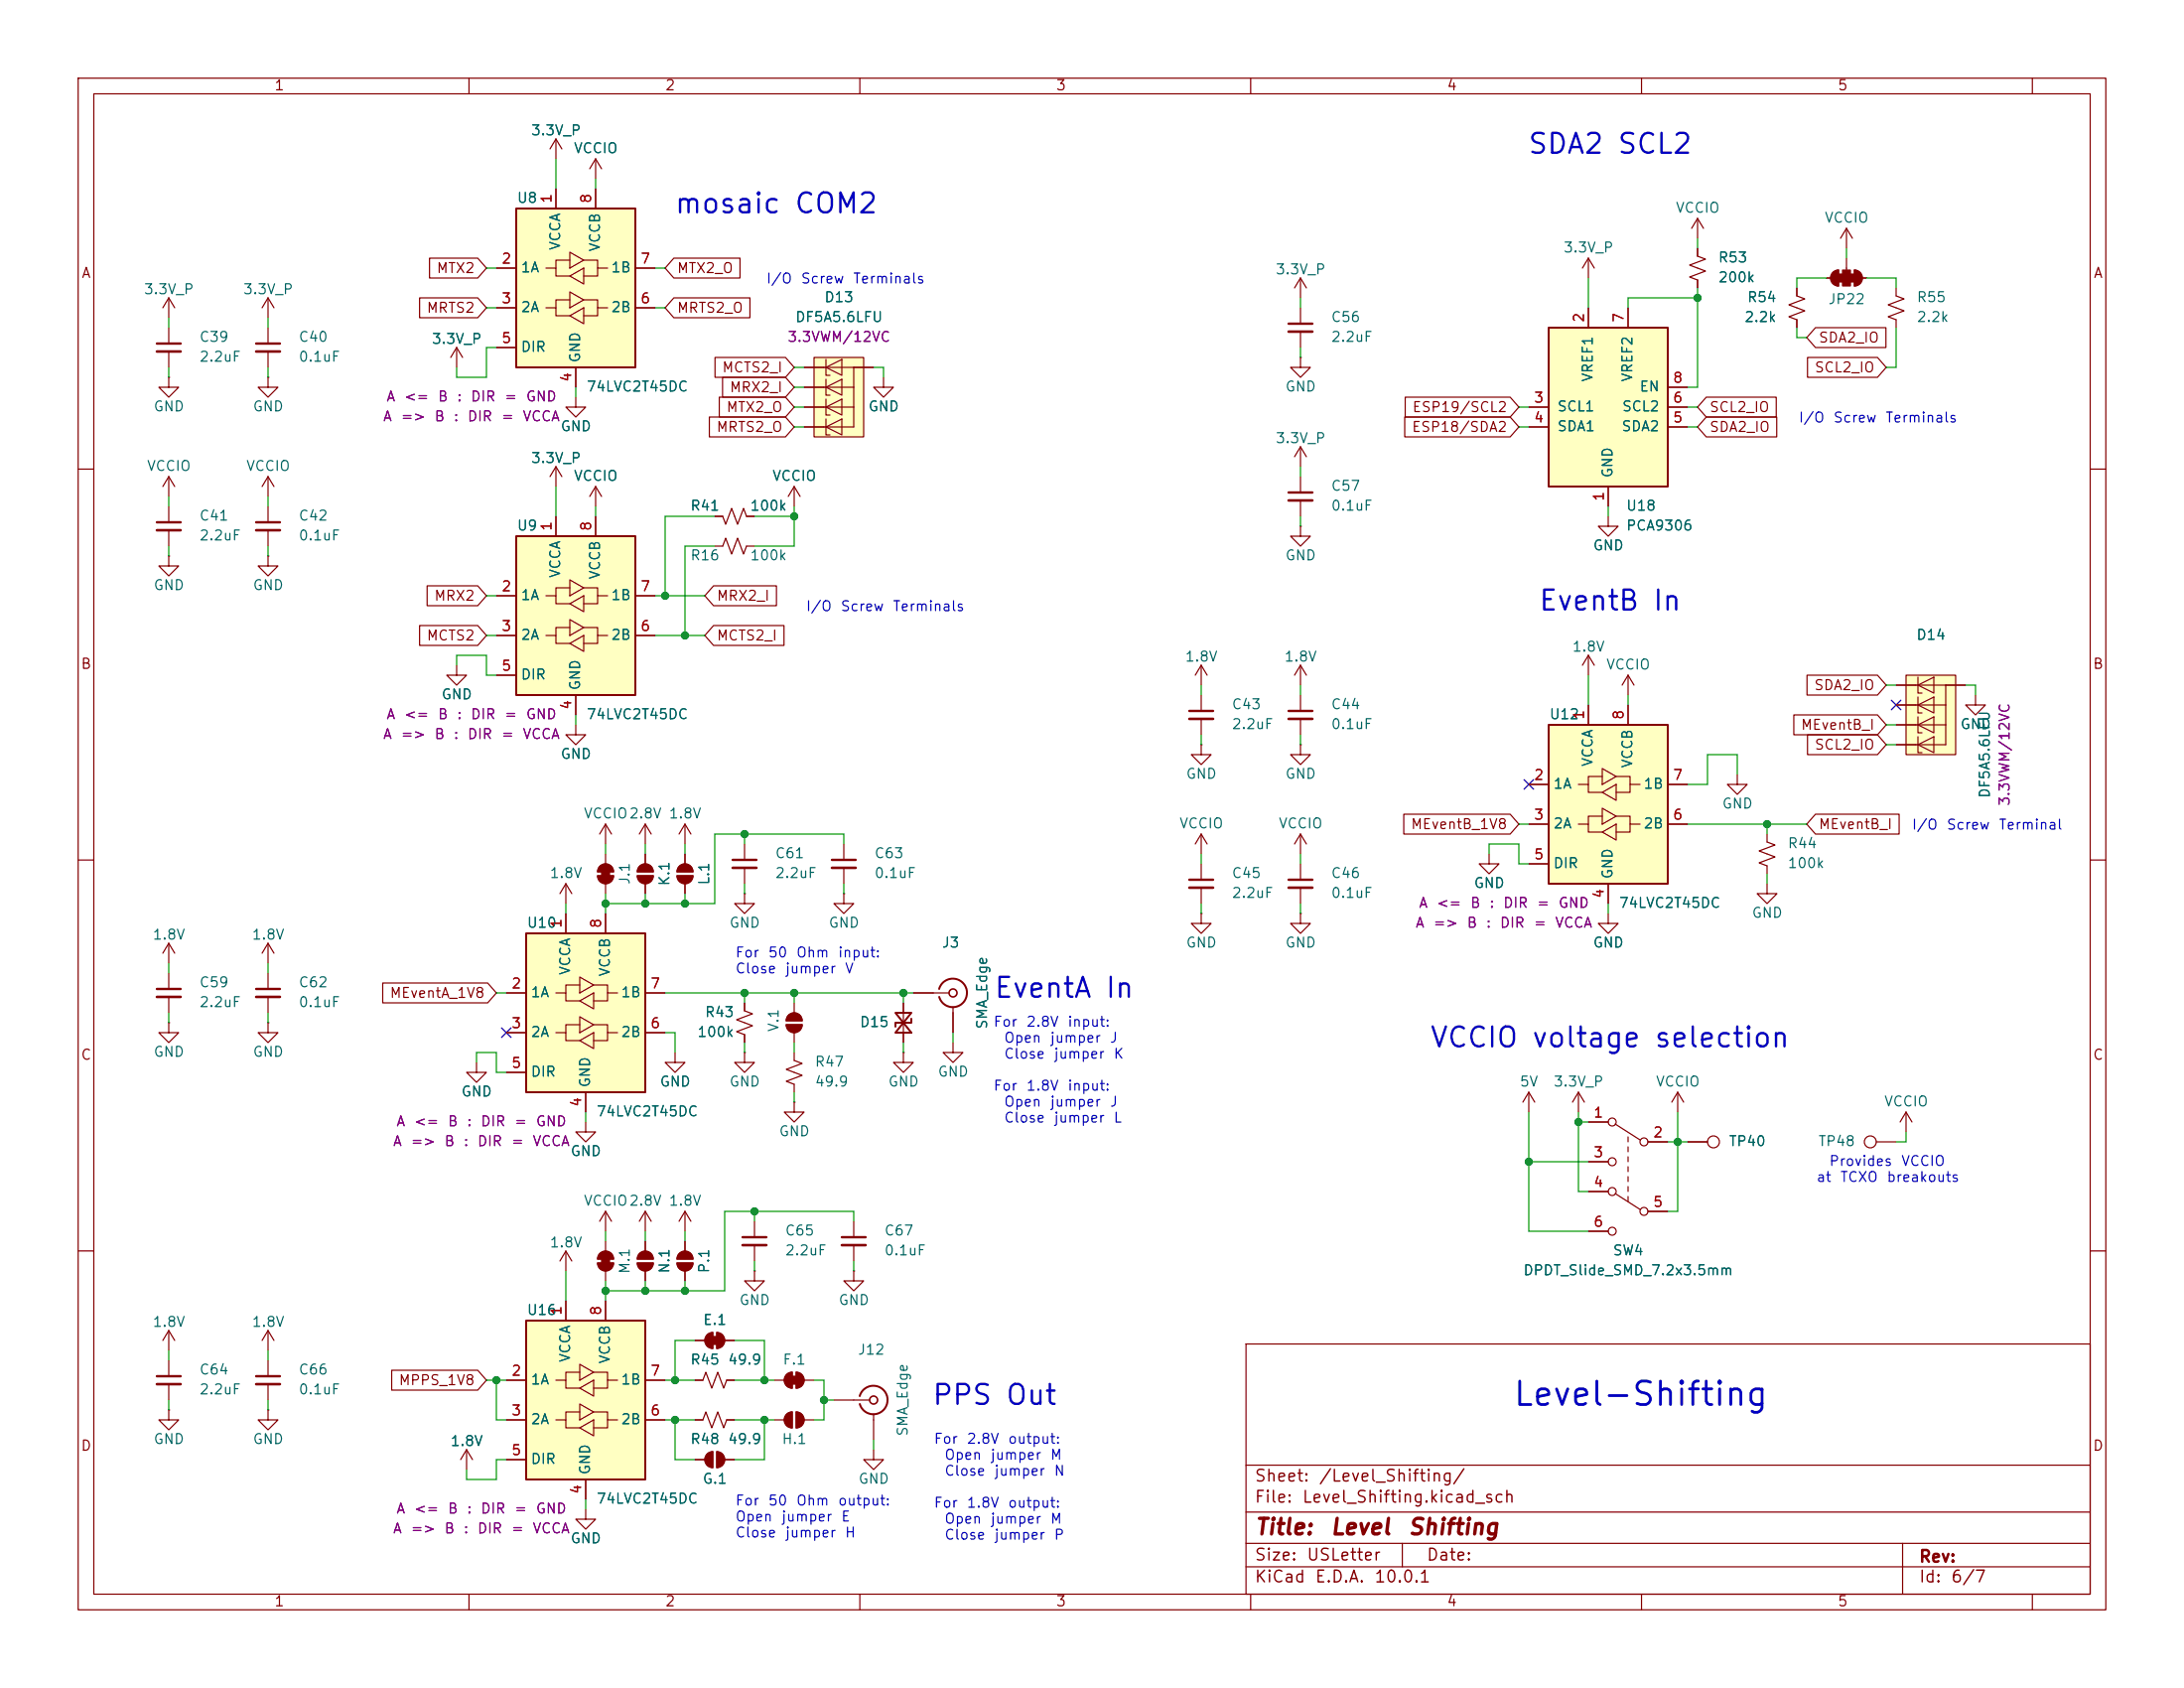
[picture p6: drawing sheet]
<svg xmlns="http://www.w3.org/2000/svg" width="279mm" height="216mm" viewBox="0 0 279 216" stroke-linecap="round" stroke-linejoin="round" font-family="sans-serif">
<g fill="none" stroke="#840000" stroke-width=".15">
<path d="M10 10h259.4v195.9h-259.4zM12 12h255.4v191.9h-255.4zM60 10v2M110 10v2M160 10v2M210 10v2M260 10v2M113 48.3v1.2h1.3l-1.3 1.3-1.2-1.3h1.2M10 60h2M21.6 71.1v1.3h1.3l-1.3 1.3-1.3-1.3h1.3M21.6 71.1h.1M91.4 66h1.1l.3 1.1 .8-2.1 .8 2.1 .7-2.1 .4 1h1"/>
<path d="M267.4 60h2M58.4 85.1v1.3h1.3l-1.3 1.2-1.3-1.2h1.3M10 110h2M267.4 110h2M101.6 141v1.2h-1.3l1.3 1.3 1.3-1.3h-1.3M101.6 141h.1M10 160h2M159.4 171.9h108v32h-108zM267.4 160h2M74.9 193v1.3h1.3l-1.3 1.3-1.2-1.3h1.2M99.1 181.6h1.2M100.6 180.9l.4-.2 .3-.1v2a1.02 1.02 0 0 1-.9-.6 1.02 1.02 0 0 1 .2-1.1z"/>
<path d="M101.9 180.6a1.02 1.02 0 0 1 1 1 1.02 1.02 0 0 1-1 1zM102.9 181.6h1.2M159.4 197.4h108M159.4 193.4h108M159.4 187.4h108M179.4 197.4v3M243.4 197.4v6.5M60 203.9v2M110 203.9v2M159.4 200.4h108M160 203.9v2M210 203.9v2"/>
<path d="M260 203.9v2"/>
</g>
<g fill="#840000" stroke="#840000" stroke-width=".15">
<path d="M100.6 180.9l.4-.2 .3-.1v2a1.02 1.02 0 0 1-.9-.6 1.02 1.02 0 0 1 .2-1.1z"/>
<path d="M101.9 180.6a1.02 1.02 0 0 1 1 1 1.02 1.02 0 0 1-1 1z"/>
</g>
<path d="M67.3 168.9h15.2v20.3h-15.2z" fill="#ffffc2"/>
<path d="M67.3 168.9h15.2v20.3h-15.2z" fill="none" stroke="#840000" stroke-width=".25"/>
<g fill="none" stroke="#840000" stroke-width=".15">
<path d="M21.6 38.1v2.5M21.6 38.1l.8 1.3M21.6 38.1l-.8 1.3M21.6 48.3v1.2h1.3l-1.3 1.3-1.3-1.3h1.3M21.6 48.3h.1M21.6 41.9v2M21.6 45v2M34.3 64.8v2M34.3 67.8v2.1M73.7 92.7v1.3h1.2l-1.2 1.3-1.3-1.3h1.3M153.7 88.9v2M153.7 91.9v2.1"/>
<path d="M76.5 112h2a1.02 1.02 0 0 1-1 1 1.02 1.02 0 0 1-1-1zM76.7 110.8a1.02 1.02 0 0 1 1.2-.2 1.02 1.02 0 0 1 .6 .9h-2v-.4zM77.5 109.2v1.3M77.5 113v1.3M34.3 120.7v2.5M34.3 124.5v2M34.3 127.5v2M34.3 120.7l.8 1.2M34.3 120.7l-.8 1.2M74.9 143.5v1.3h1.3l-1.3 1.3-1.2-1.3h1.2M77.5 154.9v2.6M77.5 154.9l-.8 1.3"/>
<path d="M77.5 154.9l.7 1.3M82.5 154.9l.8 1.3M82.5 154.9v2.6M82.5 154.9l-.7 1.3M64.8 176.5h2.5M71.1 176.5h1.3v1h1.8M72.4 160v2.6M72.4 166.4v2.5M72.4 160l.8 1.3M72.4 160l-.8 1.3M74.2 175.5h-1.8v1M74.2 174.5l1.7 1-1.7 1z"/>
<path d="M74.2 179.6l1.7 1-1.7 1zM74.2 177.5l1.7-1v2.1zM75.9 175.5h1.8v1h1.3M77.5 166.4v2.5M77.7 176.5v1h-1.8M82.5 176.5h2.6M88.9 176.5h1l.4-1 .8 2 .7-2 .8 2 .4-1h1M88.9 171.5h1.3M90.5 170.7l.3-.2 .4-.1v2.1a1.02 1.02 0 0 1-.9-.7 1.02 1.02 0 0 1 .2-1.1zM91.7 170.4a1.02 1.02 0 0 1 1 1.1 1.02 1.02 0 0 1-1 1zM92.7 171.5h1.3M99.1 176.5h1.2"/>
<path d="M100.6 175.8l.4-.2 .3-.1v2a1.02 1.02 0 0 1-.9-.6 1.02 1.02 0 0 1 .2-1.1zM101.9 175.5a1.02 1.02 0 0 1 1 1 1.02 1.02 0 0 1-1 1zM102.9 176.5h1.2M59.7 185.4l.8 1.3M59.7 185.4v2.6M59.7 185.4l-.8 1.3M64.8 181.6h2.5M64.8 186.7h2.5M71.1 181.6h1.3v1h1.8M74.2 180.6h-1.8v1M74.2 182.6l1.7-1v2zM74.9 189.2v2.6"/>
<path d="M75.9 180.6h1.8v1h1.3M77.7 181.6v1h-1.8M82.5 181.6h2.6M88.9 181.6h1l.4-1 .8 2 .7-2 .8 2 .4-1h1M88.9 186.7h1.3M90.5 186l.3-.3h.4v2a1.02 1.02 0 0 1-.9-.6 1.02 1.02 0 0 1 .2-1.1zM91.7 185.7a1.02 1.02 0 0 1 1 1 1.02 1.02 0 0 1-1 1zM92.7 186.7h1.3M111.8 185.4v1.3h1.2l-1.2 1.3-1.3-1.3h1.3"/>
</g>
<g fill="#840000" stroke="#840000" stroke-width=".15">
<path d="M90.5 186l.3-.3h.4v2a1.02 1.02 0 0 1-.9-.6 1.02 1.02 0 0 1 .2-1.1z"/>
<path d="M91.7 185.7a1.02 1.02 0 0 1 1 1 1.02 1.02 0 0 1-1 1z"/>
<path d="M77 111.3h1v1h-1z"/>
<path d="M76.5 112h2a1.02 1.02 0 0 1-1 1 1.02 1.02 0 0 1-1-1z"/>
<path d="M76.7 110.8a1.02 1.02 0 0 1 1.2-.2 1.02 1.02 0 0 1 .6 .9h-2v-.4z"/>
<path d="M101.1 176h1v1h-1z"/>
<path d="M100.6 175.8l.4-.2 .3-.1v2a1.02 1.02 0 0 1-.9-.6 1.02 1.02 0 0 1 .2-1.1z"/>
<path d="M101.9 175.5a1.02 1.02 0 0 1 1 1 1.02 1.02 0 0 1-1 1z"/>
<path d="M90.9 170.9h1v1.1h-1z"/>
<path d="M90.5 170.7l.3-.2 .4-.1v2.1a1.02 1.02 0 0 1-.9-.7 1.02 1.02 0 0 1 .2-1.1z"/>
<path d="M91.7 170.4a1.02 1.02 0 0 1 1 1.1 1.02 1.02 0 0 1-1 1z"/>
</g>
<path d="M20.1 43.9h3M32.8 66.8h3M152.1 90.9h3.1M32.8 126.5h3" fill="none" stroke="#840000" stroke-width=".3"/>
<path d="M20.1 45h3M32.8 67.8h3M152.1 91.9h3.1M32.8 127.5h3" fill="none" stroke="#840000" stroke-width=".33"/>
<path d="M104.1 45.7h6.4v10.2h-6.4z" fill="#ffffc2"/>
<g fill="none" stroke="#840000" stroke-width=".15">
<path d="M34.3 38.1v2.5M34.3 38.1l.8 1.3M34.3 38.1l-.8 1.3M233.7 35.6h1.2M234.5 34.8l.4-.2 .3-.1v2.1a1.02 1.02 0 0 1-.9-.7 1.02 1.02 0 0 1 .2-1.1zM236.2 29.2l-.7 1.3M236.2 29.2l.8 1.3M236.2 29.2v2.6M236.2 33v1.5M237.2 34.5a1.02 1.02 0 0 1 1 1.1 1.02 1.02 0 0 1-1 1zM237.5 35.6h1.3M34.3 48.3v1.2h1.3l-1.3 1.3-1.3-1.3h1.3"/>
<path d="M34.3 48.3h.1M34.3 41.9v2M34.3 45v2M102.9 52.1h6.3M102.9 49.5h6.3M102.9 47h8.9M104.1 45.7h6.4v10.2h-6.4zM105.7 53.6v2h.5M105.7 54.6l2-1v2zM105.7 51.1v2h.5M105.7 52.1l2-1v2zM105.7 48.5v2h.5"/>
<path d="M105.7 49.5l2-1v2zM105.7 46v2h.5M105.7 47l2-1v2zM109.2 47v7.6h-6.3M34.3 71.1v1.3h1.3l-1.3 1.3-1.3-1.3h1.3M34.3 71.1h.1M34.3 61l-.8 1.2M34.3 61l.8 1.2M34.3 61v2.5M153.7 95.3v1.2h1.2l-1.2 1.3-1.3-1.3h1.3M153.7 95.3h.1M86.6 112h2a1.02 1.02 0 0 1-1 1 1.02 1.02 0 0 1-1-1z"/>
<path d="M86.9 110.8a1.02 1.02 0 0 1 1.1-.2 1.02 1.02 0 0 1 .6 .9h-2l.1-.4zM87.6 105.4v2.6M87.6 109.2v1.3M87.6 113v1.3M87.6 105.4l.8 1.3M87.6 105.4l-.7 1.3M21.6 130.8v1.3h1.3l-1.3 1.3-1.3-1.3h1.3M21.6 130.8h.1M21.6 120.7v2.5M21.6 124.5v2M21.6 127.5v2M21.6 120.7l.8 1.2"/>
<path d="M21.6 120.7l-.8 1.2M34.3 130.8v1.3h1.3l-1.3 1.3-1.3-1.3h1.3M34.3 130.8h.1M86.4 134.6v1.3h1.2l-1.2 1.3-1.3-1.3h1.3M95.2 134.6v1.3h-1.2l1.2 1.3 1.3-1.3h-1.3M95.2 134.6h.1M95.2 128.3v1l1.1 .4-2.1 .7 2.1 .8-2.1 .8 1 .3v1.1M100.6 131.1h2a1.02 1.02 0 0 1-1 1 1.02 1.02 0 0 1-1-1zM100.9 129.8a1.02 1.02 0 0 1 1.1-.2 1.02 1.02 0 0 1 .6 1h-2l.1-.5zM101.6 128.3v1.2M101.6 132.1v1.3M77.5 158.8v1.2"/>
<path d="M21.6 170.2v2.5M21.6 174v2M21.6 177v2.1M21.6 170.2l.8 1.3M21.6 170.2l-.8 1.3M76.5 161.5h2a1.02 1.02 0 0 1-1 1.1 1.02 1.02 0 0 1-1-1.1zM76.7 160.3a1.02 1.02 0 0 1 1.2-.2 1.02 1.02 0 0 1 .6 .9h-2v-.4zM77.5 162.6v1.2M106.7 179.1h4.6M21.6 180.3v1.3h1.3l-1.3 1.3-1.3-1.3h1.3M21.6 180.3h.1M111.8 180.8v3.4"/>
</g>
<path d="M110 178.6a1.81 1.81 0 0 1 2.8-1 1.81 1.81 0 0 1 0 2.9 1.81 1.81 0 0 1-2.8-.9" fill="none" stroke="#840000" stroke-width=".25"/>
<circle cx="111.8" cy="179.1" r=".51" fill="none" stroke="#840000" stroke-width=".2"/>
<path d="M32.8 43.9h3M20.1 126.5h3M20.1 176h3" fill="none" stroke="#840000" stroke-width=".3"/>
<path d="M32.8 45h3M20.1 127.5h3M20.1 177h3" fill="none" stroke="#840000" stroke-width=".33"/>
<g fill="#840000" stroke="#840000" stroke-width=".15">
<path d="M86.6 112h2a1.02 1.02 0 0 1-1 1 1.02 1.02 0 0 1-1-1z"/>
<path d="M86.9 110.8a1.02 1.02 0 0 1 1.1-.2 1.02 1.02 0 0 1 .6 .9h-2l.1-.4z"/>
<path d="M100.6 131.1h2a1.02 1.02 0 0 1-1 1 1.02 1.02 0 0 1-1-1z"/>
<path d="M100.9 129.8a1.02 1.02 0 0 1 1.1-.2 1.02 1.02 0 0 1 .6 1h-2l.1-.5z"/>
<path d="M77 160.8h1v1h-1z"/>
<path d="M76.5 161.5h2a1.02 1.02 0 0 1-1 1.1 1.02 1.02 0 0 1-1-1.1z"/>
<path d="M76.7 160.3a1.02 1.02 0 0 1 1.2-.2 1.02 1.02 0 0 1 .6 .9h-2v-.4z"/>
<path d="M236.7 35.1h.5v1h-.5z"/>
<path d="M237.2 34.5a1.02 1.02 0 0 1 1 1.1 1.02 1.02 0 0 1-1 1z"/>
<path d="M235.7 34.5h1v2.1h-1z"/>
<path d="M235.2 35.1h.5v1h-.5z"/>
<path d="M234.5 34.8l.4-.2 .3-.1v2.1a1.02 1.02 0 0 1-.9-.7 1.02 1.02 0 0 1 .2-1.1z"/>
</g>
<path d="M67.3 119.4h15.2v20.3h-15.2z" fill="#ffffc2"/>
<path d="M67.3 119.4h15.2v20.3h-15.2zM114.6 129.5l2 2.6h-2l2-2.6zM116.6 130.3v.5h-2v.5M120.1 126.5a1.81 1.81 0 0 1 2.8-1 1.81 1.81 0 0 1 0 3 1.81 1.81 0 0 1-2.7-1" fill="none" stroke="#840000" stroke-width=".25"/>
<g fill="none" stroke="#840000" stroke-width=".15">
<path d="M217.2 31.8v1l1 .3-2 .8 2 .8-2 .7 1 .4v1M229.9 36.8v1l1 .4-2 .8 2 .8-2 .7 1 .4v1M242.6 36.8v1l1 .4-2 .8 2 .8-2 .7 1 .4v1M91.4 69.9h1.1l.3-1.1 .8 2.1 .8-2.1 .7 2.1 .4-1h1M72.4 116.8v2.6M77.5 105.4v2.6M77.5 116.8v2.6M77.5 105.4l-.8 1.3M77.5 105.4l.7 1.3M81.5 112h2.1a1.02 1.02 0 0 1-1.1 1 1.02 1.02 0 0 1-1-1zM81.8 110.8a1.02 1.02 0 0 1 1.1-.2 1.02 1.02 0 0 1 .7 .9h-2.1l.1-.4zM82.5 109.2v1.3"/>
<path d="M82.5 113v1.3M95.2 114.3v1.3h1.3l-1.3 1.2-1.2-1.2h1.2M95.2 114.3h.1M95.2 108v2M95.2 111v2M107.9 108v2M107.9 111v2M61 135.9v1.3h1.2l-1.2 1.2-1.3-1.2h1.3M64.8 127h2.5M64.8 132.1h2.5M64.8 137.2h2.5M71.1 127h1.3v1h1.8"/>
<path d="M71.1 132.1h1.3v1h1.8M74.2 126h-1.8v1M74.2 131.1h-1.8v1M74.2 125l1.7 1-1.7 1zM74.2 130l1.7 1.1-1.7 1zM74.2 128l1.7-1v2zM74.2 133.1l1.7-1v2zM74.9 139.7v2.5M75.9 126h1.8v1h1.3M75.9 131.1h1.8v1h1.3M77.7 127v1h-1.8M77.7 132.1v1h-1.8"/>
<path d="M82.5 127h2.6M82.5 132.1h2.6M101.6 134.6v1l1 .4-2 .8 2 .7-2 .8 1 .4v1M115.6 134.6v1.3h-1.3l1.3 1.3 1.2-1.3h-1.2M115.6 134.6h.1M115.6 128.3v5.1M116.8 127h4.6M121.9 133.4v1.2h-1.3l1.3 1.3 1.3-1.3h-1.3M121.9 128.8v3.3M87.6 154.9v2.6M87.6 158.8v1.2M87.6 154.9l.8 1.3"/>
<path d="M87.6 154.9l-.7 1.3M96.5 156.2v2M96.5 159.3v2M109.2 156.2v2M109.2 159.3v2M34.3 170.2l.8 1.3M34.3 170.2v2.5M34.3 174v2M34.3 177v2.1M34.3 170.2l-.8 1.3M86.6 161.5h2a1.02 1.02 0 0 1-1 1.1 1.02 1.02 0 0 1-1-1.1zM86.9 160.3a1.02 1.02 0 0 1 1.1-.2 1.02 1.02 0 0 1 .6 .9h-2l.1-.4z"/>
<path d="M87.6 162.6v1.2M96.5 162.6v1.2h1.3l-1.3 1.3-1.3-1.3h1.3M96.5 162.6h.1M109.2 162.6v1.2h1.3l-1.3 1.3-1.3-1.3h1.3M109.2 162.6h.1M34.3 180.3v1.3h1.3l-1.3 1.3-1.3-1.3h1.3M34.3 180.3h.1"/>
</g>
<g fill="#840000" stroke="#840000" stroke-width=".15">
<path d="M86.6 161.5h2a1.02 1.02 0 0 1-1 1.1 1.02 1.02 0 0 1-1-1.1z"/>
<path d="M86.9 160.3a1.02 1.02 0 0 1 1.1-.2 1.02 1.02 0 0 1 .6 .9h-2l.1-.4z"/>
<path d="M81.5 112h2.1a1.02 1.02 0 0 1-1.1 1 1.02 1.02 0 0 1-1-1z"/>
<path d="M81.8 110.8a1.02 1.02 0 0 1 1.1-.2 1.02 1.02 0 0 1 .7 .9h-2.1l.1-.4z"/>
</g>
<path d="M93.7 110h3.1M106.4 110h3.1M95 158.2h3M107.7 158.2h3M32.8 176h3" fill="none" stroke="#840000" stroke-width=".3"/>
<path d="M93.7 111h3.1M106.4 111h3.1M95 159.3h3M107.7 159.3h3M32.8 177h3" fill="none" stroke="#840000" stroke-width=".33"/>
<circle cx="121.9" cy="127" r=".51" fill="none" stroke="#840000" stroke-width=".2"/>
<path d="M66 68.6h15.3v20.3h-15.3z" fill="#ffffc2"/>
<path d="M66 68.6h15.3v20.3h-15.3z" fill="none" stroke="#840000" stroke-width=".25"/>
<g fill="none" stroke="#840000" stroke-width=".15">
<path d="M71.1 17.8v2.5M71.1 17.8l.8 1.3M71.1 17.8l-.7 1.3M76.2 20.3v2.6M76.2 20.3l-.8 1.3M76.2 20.3l.8 1.3M58.4 44.5l.8 1.2M58.4 44.5v2.5M58.4 44.5l-.7 1.2M71.1 59.7v2.5M71.1 59.7l.8 1.3M71.1 59.7l-.7 1.3"/>
<path d="M73.7 50.8v1.3h1.2l-1.2 1.2-1.3-1.2h1.3M21.6 61v2.5M21.6 64.8v2M21.6 67.8v2.1M21.6 61l-.8 1.2M21.6 61l.8 1.2M63.5 76.2h2.5M69.8 76.2h1.3v1h1.8M71.1 66v2.6M72.9 75.2h-1.8v1M72.9 74.2l1.8 1-1.8 1zM72.9 79.2l1.8 1.1-1.8 1z"/>
<path d="M72.9 77.2l1.8-1v2zM74.7 75.2h1.8v1h1.2M76.2 62.2v2.6M76.2 66v2.6M76.2 62.2l-.8 1.3M76.2 62.2l.8 1.3M76.5 76.2v1h-1.8M81.3 76.2h2.5M101.6 62.2l-.8 1.3M101.6 62.2l.8 1.3M101.6 62.2v2.6M63.5 81.3h2.5"/>
<path d="M63.5 86.4h2.5M69.8 81.3h1.3v1h1.8M72.9 80.3h-1.8v1M72.9 82.3l1.8-1v2zM73.7 88.9v2.5M74.7 80.3h1.8v1h1.2M76.5 81.3v1h-1.8M81.3 81.3h2.5M72.4 113l.8 1.3M72.4 113v2.6M72.4 113l-.8 1.3M82.5 105.4v2.6"/>
<path d="M82.5 105.4l.8 1.3M82.5 105.4l-.7 1.3M107.9 114.3v1.3h1.3l-1.3 1.2-1.2-1.2h1.2M107.9 114.3h.1M82.5 158.8v1.2M81.5 161.5h2.1a1.02 1.02 0 0 1-1.1 1.1 1.02 1.02 0 0 1-1-1.1zM81.8 160.3a1.02 1.02 0 0 1 1.1-.2 1.02 1.02 0 0 1 .7 .9h-2.1l.1-.4zM82.5 162.6v1.2"/>
</g>
<g fill="#840000" stroke="#840000" stroke-width=".15">
<path d="M81.5 161.5h2.1a1.02 1.02 0 0 1-1.1 1.1 1.02 1.02 0 0 1-1-1.1z"/>
<path d="M81.8 160.3a1.02 1.02 0 0 1 1.1-.2 1.02 1.02 0 0 1 .7 .9h-2.1l.1-.4z"/>
</g>
<path d="M20.1 66.8h3" fill="none" stroke="#840000" stroke-width=".3"/>
<path d="M20.1 67.8h3" fill="none" stroke="#840000" stroke-width=".33"/>
<path d="M66 26.7h15.3v20.3h-15.3z" fill="#ffffc2"/>
<path d="M66 26.7h15.3v20.3h-15.3z" fill="none" stroke="#840000" stroke-width=".25"/>
<g fill="none" stroke="#840000" stroke-width=".15">
<path d="M63.5 34.3h2.5M63.5 39.4h2.5M69.8 34.3h1.3v1h1.8M69.8 39.4h1.3v1h1.8M71.1 24.1v2.6M72.9 33.3h-1.8v1M72.9 38.4h-1.8v1M72.9 32.3l1.8 1-1.8 1zM72.9 37.3l1.8 1.1-1.8 1zM72.9 35.3l1.8-1v2zM74.7 33.3h1.8v1h1.2M74.7 38.4h1.8v1h1.2"/>
<path d="M76.2 24.1v2.6M76.5 34.3v1h-1.8M76.5 39.4v1h-1.8M81.3 34.3h2.5M81.3 39.4h2.5M63.5 44.5h2.5M72.9 40.4l1.8-1v2zM73.7 47v2.5M205.7 66v1.3h1.3l-1.3 1.3-1.2-1.3h1.2"/>
</g>
<path d="M198.1 41.9h15.3v20.3h-15.3z" fill="#ffffc2"/>
<path d="M198.1 41.9h15.3v20.3h-15.3z" fill="none" stroke="#840000" stroke-width=".25"/>
<g fill="none" stroke="#840000" stroke-width=".15">
<path d="M166.4 35.6v2.5M166.4 39.4v2M166.4 35.6l.7 1.2M166.4 35.6l-.8 1.2M203.2 33v2.6M203.2 39.4v2.5M203.2 33l.8 1.3M203.2 33l-.8 1.3M208.3 39.4v2.5M217.2 27.9l-.8 1.3M217.2 27.9l.7 1.3M217.2 27.9v2.6"/>
<path d="M166.4 45.7v1.3h1.2l-1.2 1.3-1.3-1.3h1.3M166.4 45.7h.1M166.4 42.4v2.1M166.4 57.2v2.5M166.4 57.2l.7 1.2M166.4 57.2l-.8 1.2M195.6 52.1h2.5M195.6 54.6h2.5M213.4 52.1h2.5M213.4 54.6h2.5M213.4 49.5h2.5M166.4 67.3v1.3h1.2l-1.2 1.3-1.3-1.3h1.3"/>
<path d="M166.4 67.3h.1M166.4 61v2M166.4 64v2M205.7 62.2v2.6M203.2 83.8v2.6M203.2 83.8l.8 1.3M203.2 83.8l-.8 1.3M208.3 86.4v2.5M208.3 86.4l-.8 1.2M208.3 86.4l.7 1.2M252.7 88.9v1.3h1.3l-1.3 1.2-1.2-1.2h1.2M205.7 116.8v1.3h1.3l-1.3 1.3-1.2-1.3h1.2"/>
<path d="M226.1 113v1.3h1.2l-1.2 1.3-1.3-1.3h1.3M214.6 139.7l-.7 1.3M214.6 139.7l.8 1.3M214.6 139.7v2.5M215.9 146.1h2.5M240 146.1h2.6M243.8 142.2l-.7 1.3M243.8 142.2l.8 1.3M243.8 142.2v2.6"/>
<circle cx="219.2" cy="146" r=".76"/>
<circle cx="239.3" cy="146" r=".76"/>
</g>
<path d="M164.8 41.4h3.1M164.8 63h3.1" fill="none" stroke="#840000" stroke-width=".3"/>
<path d="M164.8 42.4h3.1M164.8 64h3.1" fill="none" stroke="#840000" stroke-width=".33"/>
<path d="M243.8 86.4h6.4v10.1h-6.4z" fill="#ffffc2"/>
<g fill="none" stroke="#840000" stroke-width=".15">
<path d="M222.2 99.1v1.2h1.3l-1.3 1.3-1.2-1.3h1.2M242.6 92.7h6.3M242.6 90.2h6.3M242.6 87.6h8.9M243.8 86.4h6.4v10.1h-6.4zM245.4 94.2v2.1h.5M245.4 95.3l2-1.1v2.1zM245.4 91.7v2h.5M245.4 92.7l2-1v2zM245.4 89.2v2h.5M245.4 90.2l2-1v2zM245.4 86.6v2h.5"/>
<path d="M245.4 87.6l2-1v2zM248.9 87.6v7.7h-6.3M226.1 106.7v1l1 .4-2.1 .7 2.1 .8-2.1 .8 1.1 .3v1.1"/>
</g>
<path d="M198.1 92.7h15.3v20.3h-15.3z" fill="#ffffc2"/>
<path d="M198.1 92.7h15.3v20.3h-15.3z" fill="none" stroke="#840000" stroke-width=".25"/>
<g fill="none" stroke="#840000" stroke-width=".15">
<path d="M53.7 38.1h7.4l1.1 1.3-1.1 1.2h-7.4zM54.9 33h6.2l1.1 1.3-1.1 1.3h-6.2zM63.5 34.3h2.5M63.5 39.4h2.5M71.1 24.1v2.6M76.2 24.1v2.6M81.3 34.3h2.5M81.3 39.4h2.5M86.2 38.1h9.7v2.5h-9.7l-1.1-1.2zM86.2 33h8.5v2.6h-8.5l-1.1-1.3zM203.2 39.4v2.5M208.3 39.4v2.5"/>
<path d="M217.2 31.8v1M217.2 35.8v1M229.9 36.8v1M63.5 44.5h2.5M73.7 47v2.5M90.7 53.3h9.8l1.1 1.3-1.1 1.3h-9.8zM91.5 45.7h9l1.1 1.3-1.1 1.3h-9zM92 50.8h8.5l1.1 1.3-1.1 1.2h-8.5zM92.4 48.3h8.1l1.1 1.2-1.1 1.3h-8.1zM102.9 54.6h2.5M102.9 47h2.5M102.9 52.1h2.5"/>
<path d="M102.9 49.5h2.5M109.2 47h2.6M179.7 53.3h13.5l1.1 1.3-1.1 1.3h-13.5zM179.8 50.8h13.4l1.1 1.3-1.1 1.2h-13.4zM195.6 54.6h2.5M195.6 52.1h2.5M213.4 54.6h2.5M213.4 52.1h2.5M213.4 49.5h2.5M218.3 53.3h9v2.6h-9l-1.1-1.3zM218.3 50.8h8.9v2.5h-8.9l-1.1-1.2zM229.9 40.9v1"/>
<path d="M231.2 45.7h9l1.1 1.3-1.1 1.3h-9zM232.3 41.9h9v2.6h-9l-1.2-1.3zM54.6 74.9h6.5l1.1 1.3-1.1 1.3h-6.5zM63.5 76.2h2.5M71.1 66v2.6M76.2 66v2.6M81.3 76.2h2.5M91.3 74.9h8v2.6h-8l-1.1-1.3zM91.4 66h1.1M95.5 66h1M205.7 62.2v2.6M53.7 80h7.4l1.1 1.3-1.1 1.3h-7.4z"/>
<path d="M63.5 81.3h2.5M63.5 86.4h2.5M73.7 88.9v2.5M81.3 81.3h2.5M91.3 80h9v2.6h-9l-1.1-1.3zM153.7 85.1v2.5M153.7 85.1l.7 1.3M153.7 85.1l-.8 1.3M166.4 95.3v1.2h1.2l-1.2 1.3-1.3-1.3h1.3M166.4 95.3h.1M166.4 85.1v2.5M166.4 88.9v2"/>
<path d="M166.4 91.9v2.1M166.4 85.1l.7 1.3M166.4 85.1l-.8 1.3M203.2 90.2v2.5M205 99.3h-1.8v1M205 98.3l1.8 1-1.8 1zM206.8 99.3h1.7v1h1.3M208.3 90.2v2.5M229.5 91.4h10.7l1.1 1.3-1.1 1.3h-10.7zM231.2 86.4h9l1.1 1.2-1.1 1.3h-9zM231.2 94h9l1.1 1.3-1.1 1.2h-9zM242.6 95.3h2.5"/>
<path d="M242.6 87.6h2.5M242.6 92.7h2.5M242.6 90.2h2.5M248.9 87.6h2.6M72.4 116.8v2.6M77.5 116.8v2.6M82.5 109.2v1.3M82.5 113v1.3M87.6 109.2v1.3M87.6 113v1.3M153.7 116.8v1.3h1.2l-1.2 1.3-1.3-1.3h1.3M153.7 116.8h.1"/>
<path d="M153.7 106.7l-.8 1.3M153.7 106.7l.7 1.3M153.7 106.7v2.5M153.7 110.5v2M153.7 113.5v2.1M166.4 116.8v1.3h1.2l-1.2 1.3-1.3-1.3h1.3M166.4 116.8h.1M166.4 106.7v2.5M166.4 110.5v2M166.4 113.5v2.1M166.4 106.7l-.8 1.3M166.4 106.7l.7 1.3"/>
<path d="M179.6 104.1h13.6l1.1 1.3-1.1 1.3h-13.6zM190.5 109.2v1.3h1.3l-1.3 1.3-1.3-1.3h1.3M195.6 100.3h2.5M195.6 105.4h2.5M195.6 110.5h2.5M201.9 100.3h1.3v1h1.8M201.9 105.4h1.3v1h1.8M205 104.4h-1.8v1M205 103.4l1.8 1-1.8 1zM205 101.3l1.8-1v2.1zM205 106.4l1.8-1v2zM205.7 113v2.6"/>
<path d="M206.8 104.4h1.7v1h1.3M208.5 100.3v1h-1.7M208.5 105.4v1h-1.7M213.4 100.3h2.5M213.4 105.4h2.5M232.3 104.1h10.7v2.6h-10.7l-1.2-1.3zM49 125.7h13.4l1.1 1.3-1.1 1.3h-13.4zM64.8 127h2.5M64.8 132.1h2.5M64.8 137.2h2.5M74.9 139.7v2.5M82.5 127h2.6"/>
<path d="M82.5 132.1h2.6M95.2 128.3v1M95.2 132.3v1.1M115.6 128.3v1.2M115.6 132.1v1.3M116.8 127h2.6M121.9 129.5v2.6M195.6 139.7l-.8 1.3M195.6 139.7l.7 1.3M195.6 139.7v2.5M201.9 139.7l.8 1.3M201.9 139.7v2.5"/>
<path d="M201.9 139.7l-.7 1.3M82.5 158.8v1.2M87.6 158.8v1.2M203.2 143.5h2.5M203.2 148.6h2.5M203.2 152.4h2.5M203.2 157.5h2.5M206.6 143.8l3.2 2M206.6 152.7l3.2 2M208.3 145.4v.7M208.3 146.7v.6M208.3 148v.6"/>
<path d="M208.3 149.2v.7M208.3 150.5v.6M208.3 151.8v.6M208.3 153v.7M210.8 146.1h2.6M210.8 154.9h2.6M215.9 146.1h2.5M50.1 175.3h11l1.1 1.2-1.1 1.3h-11zM64.8 176.5h2.5M72.4 166.4v2.5M77.5 166.4v2.5M82.5 176.5h2.6"/>
<path d="M82.5 162.6v1.2M87.6 162.6v1.2M88.9 171.5h1.3M88.9 176.5h1M92.7 171.5h1.3M93 176.5h1M64.8 181.6h2.5M64.8 186.7h2.5M74.9 189.2v2.6M82.5 181.6h2.6M88.9 181.6h1M88.9 186.7h1.3"/>
<path d="M92.7 186.7h1.3M93 181.6h1"/>
<circle cx="206.2" cy="157.5" r=".51"/>
<circle cx="206.2" cy="143.5" r=".51"/>
<circle cx="206.2" cy="152.4" r=".51"/>
<circle cx="206.2" cy="148.6" r=".51"/>
<circle cx="210.3" cy="154.9" r=".51"/>
<circle cx="210.3" cy="146.1" r=".51"/>
</g>
<path d="M164.8 90.9h3.1M152.1 112.5h3.1M164.8 112.5h3.1" fill="none" stroke="#840000" stroke-width=".3"/>
<path d="M164.8 91.9h3.1M152.1 113.5h3.1M164.8 113.5h3.1" fill="none" stroke="#840000" stroke-width=".33"/>
<g fill="none" stroke="#009600" stroke-width=".15">
<path d="M62.2 34.3h1.3M62.2 39.4h1.3M71.1 20.3v3.8M76.2 22.9v1.2M83.8 34.3h1.3M83.8 39.4h1.3M166.4 38.1v1.3M203.2 35.6v3.8M217.2 36.8v12.7h-1.3M217.2 30.5v1.3M217.2 38.1h-8.9v1.3M233.7 35.6h-3.8v1.2"/>
<path d="M236.2 31.8v1.2M238.8 35.6h3.8v1.2M21.6 40.6v1.3M21.6 47v1.3M34.3 40.6v1.3M34.3 47v1.3M63.5 44.5h-1.3v3.8h-3.8v-1.3M73.7 49.5v1.3M101.6 54.6h1.3M101.6 47h1.3M101.6 49.5h1.3M101.6 52.1h1.3"/>
<path d="M111.8 47h1.2v1.3M166.4 44.5v1.2M166.4 59.7v1.3M194.3 54.6h1.3M194.3 52.1h1.3M215.9 54.6h1.3M215.9 52.1h1.3M229.9 41.9v1.3h1.2M242.6 41.9v5.1h-1.3M21.6 63.5v1.3M21.6 69.9v1.2M34.3 63.5v1.3"/>
<path d="M34.3 69.9v1.2M62.2 76.2h1.3M71.1 62.2v3.8M76.2 64.8v1.2M83.8 76.2h6.4M91.4 69.9h-3.8v11.4M91.4 66h-6.3v10.2M96.5 66h5.1M101.6 64.8v5.1h-5.1M166.4 66v1.3M205.7 64.8v1.2M58.4 85.1v-1.3h3.8v2.6h1.3"/>
<path d="M62.2 81.3h1.3M73.7 91.4v1.3M83.8 81.3h6.4M153.7 87.6v1.3M153.7 94v1.3M166.4 87.6v1.3M166.4 94v1.3M203.2 86.4v3.8M208.3 88.9v1.3M222.2 99.1v-2.6h-3.8v3.8h-2.5M241.3 95.3h1.3M241.3 92.7h1.3"/>
<path d="M241.3 87.6h1.3M251.5 87.6h1.2v1.3M72.4 115.6v1.2M77.5 108v1.2M77.5 114.3v2.5M82.5 108v1.2M82.5 114.3v1.3M87.6 108v1.2M87.6 114.3v1.3M95.2 106.7v1.3M95.2 113v1.3M107.9 108v-1.3h-16.5v8.9h-13.9"/>
<path d="M107.9 113v1.3M153.7 109.2v1.3M153.7 115.6v1.2M166.4 109.2v1.3M166.4 115.6v1.2M190.5 109.2v-1.2h3.8v2.5h1.3M194.3 105.4h1.3M205.7 115.6v1.2M215.9 105.4h15.2M226.1 105.4v1.3M226.1 111.8v1.2M21.6 123.2v1.3"/>
<path d="M21.6 129.5v1.3M34.3 123.2v1.3M34.3 129.5v1.3M61 135.9v-1.3h2.5v2.6h1.3M63.5 127h1.3M85.1 127h31.7M85.1 132.1h1.3v2.5M95.2 127v1.3M95.2 133.4v1.2M101.6 127v1.3M101.6 133.4v1.2M101.6 139.7v1.3"/>
<path d="M115.6 127v1.3M115.6 133.4v1.2M121.9 132.1v1.3M74.9 142.2v1.3M77.5 157.5v1.3M82.5 157.5v1.3M87.6 157.5v1.3M96.5 154.9v1.3M109.2 156.2v-1.3h-16.5v10.2h-15.2M195.6 148.6h7.6M195.6 142.2v15.3h7.6M201.9 143.5h1.3"/>
<path d="M201.9 142.2v10.2h1.3M213.4 146.1h2.5M214.6 142.2v12.7h-1.2M243.8 144.8v1.3h-1.2M21.6 172.7v1.3M21.6 179.1v1.2M34.3 172.7v1.3M34.3 179.1v1.2M62.2 176.5h2.6M63.5 176.5v5.1h1.3M72.4 162.6v3.8M77.5 163.8v2.6"/>
<path d="M82.5 163.8v1.3M85.1 176.5h3.8M87.6 163.8v1.3M88.9 171.5h-2.5v5M94 171.5h3.8v5M94 176.5h5.1M96.5 161.3v1.3M104.1 176.5h1.3v5.1h-1.3M105.4 179.1h1.3M109.2 161.3v1.3M64.8 186.7h-1.3v2.5h-3.8v-1.2M74.9 191.8v1.2"/>
<path d="M85.1 181.6h3.8M86.4 181.6v5.1h2.5M94 181.6h5.1M97.8 181.6v5.1h-3.8M111.8 184.2v1.2"/>
</g>
<path d="M195 99.7l1.2 1.2M196.2 99.7l-1.2 1.2M242 89.6l1.2 1.2M243.2 89.6l-1.2 1.2M64.2 131.5l1.2 1.2M65.4 131.5l-1.2 1.2" fill="none" stroke="#000084" stroke-width=".15"/>
<g fill="#009600" stroke="#009600" stroke-width=".13">
<circle cx="97.8" cy="181.6" r=".46"/>
<circle cx="86.4" cy="181.6" r=".46"/>
<circle cx="97.8" cy="176.5" r=".46"/>
<circle cx="86.4" cy="176.5" r=".46"/>
<circle cx="105.4" cy="179.1" r=".46"/>
<circle cx="87.6" cy="165.1" r=".46"/>
<circle cx="101.6" cy="127" r=".46"/>
<circle cx="96.5" cy="154.9" r=".46"/>
<circle cx="115.6" cy="127" r=".46"/>
<circle cx="63.5" cy="176.5" r=".46"/>
<circle cx="82.5" cy="165.1" r=".46"/>
<circle cx="77.5" cy="165.1" r=".46"/>
<circle cx="87.6" cy="115.6" r=".46"/>
<circle cx="82.5" cy="115.6" r=".46"/>
<circle cx="95.2" cy="127" r=".46"/>
<circle cx="77.5" cy="115.6" r=".46"/>
<circle cx="95.2" cy="106.7" r=".46"/>
<circle cx="87.6" cy="81.3" r=".46"/>
<circle cx="85.1" cy="76.2" r=".46"/>
<circle cx="101.6" cy="66" r=".46"/>
<circle cx="217.2" cy="38.1" r=".46"/>
<circle cx="226.1" cy="105.4" r=".46"/>
<circle cx="214.6" cy="146.1" r=".46"/>
<circle cx="195.6" cy="148.6" r=".46"/>
<circle cx="201.9" cy="143.5" r=".46"/>
</g>
<text font-size="3" fill="#0000c2" x="193.4" y="180.5">Level-Shifting</text>
<g font-size="2.5" fill="#0000c2">
<text x="195.3" y="20.3">SDA2 SCL2</text>
<text x="86.1" y="27.9">mosaic COM2</text>
<text x="196.7" y="78.7">EventB In</text>
<text x="127" y="128.2">EventA In</text>
<text x="182.8" y="134.6">VCCIO voltage selection</text>
<text x="119.1" y="180.3">PPS Out</text>
</g>
<g font-size="2" fill="#840000">
<text x="160.4" y="196.8">Title:</text>
<text x="170.1" y="196.8">Level</text>
<text x="180" y="196.8">Shifting</text>
</g>
<g font-size="1.5" fill="#840000">
<text x="160.4" y="189.9">Sheet:</text>
<text x="168.6" y="189.9">/Level_Shifting/</text>
<text x="160.4" y="192.6">File:</text>
<text x="166.5" y="192.6">Level_Shifting.kicad_sch</text>
<text x="160.4" y="202.8">KiCad</text>
<text x="160.4" y="200">Size:</text>
<text x="167.1" y="200">USLetter</text>
<text x="168.1" y="202.8">E.D.A.</text>
<text x="175.7" y="202.8">10.0.1</text>
<text x="182.4" y="200">Date:</text>
<text x="245.4" y="200.2">Rev:</text>
<text x="245.4" y="202.8">Id:</text>
<text x="249.5" y="202.8">6/7</text>
</g>
<g font-size="1.3" fill="#840000">
<text x="35" y="11.9">1</text>
<text x="85" y="11.9">2</text>
<text x="135" y="11.9">3</text>
<text x="185" y="11.9">4</text>
<text x="235" y="11.9">5</text>
<text x="10.3" y="35.9">A</text>
<text x="55.8" y="35.2">MTX2</text>
<text x="86.5" y="35.2">MTX2_O</text>
<text x="267.7" y="35.9">A</text>
<text x="54.5" y="40.3">MRTS2</text>
<text x="86.5" y="40.3">MRTS2_O</text>
<text x="92.3" y="47.9">MCTS2_I</text>
<text x="232" y="47.9">SCL2_IO</text>
<text x="232.6" y="44.1">SDA2_IO</text>
<text x="92.8" y="53">MTX2_O</text>
<text x="93.3" y="50.5">MRX2_I</text>
<text x="180.6" y="53">ESP19/SCL2</text>
<text x="218.6" y="53">SCL2_IO</text>
<text x="91.6" y="55.6">MRTS2_O</text>
<text x="180.5" y="55.6">ESP18/SDA2</text>
<text x="218.6" y="55.6">SDA2_IO</text>
<text x="55.5" y="77.2">MRX2</text>
<text x="91.6" y="77.2">MRX2_I</text>
<text x="54.5" y="82.2">MCTS2</text>
<text x="91.6" y="82.2">MCTS2_I</text>
<text x="10.3" y="85.9">B</text>
<text x="232" y="88.6">SDA2_IO</text>
<text x="267.7" y="85.9">B</text>
<text x="230.3" y="93.7">MEventB_I</text>
<text x="232" y="96.2">SCL2_IO</text>
<text x="180.4" y="106.4">MEventB_1V8</text>
<text x="232.6" y="106.4">MEventB_I</text>
<text x="49.8" y="128">MEventA_1V8</text>
<text x="10.3" y="135.9">C</text>
<text x="267.7" y="135.9">C</text>
<text x="50.9" y="177.5">MPPS_1V8</text>
<text x="10.3" y="185.9">D</text>
<text x="267.7" y="185.9">D</text>
<text x="35" y="205.8">1</text>
<text x="85" y="205.8">2</text>
<text x="135" y="205.8">3</text>
<text x="185" y="205.8">4</text>
<text x="235" y="205.8">5</text>
</g>
<g font-size="1.3" fill="#006464">
<text x="67.8" y="17.6">3.3V_P</text>
<text x="73.3" y="19.9">VCCIO</text>
<text x="66" y="26.3">U8</text>
<text x="214.3" y="27.5">VCCIO</text>
<text x="233.3" y="28.8">VCCIO</text>
<text x="66.5" y="35.2">1A</text>
<text x="72" y="32.1" transform="rotate(-90 72 32.1)">VCCA</text>
<text x="77.1" y="32.3" transform="rotate(-90 77.1 32.3)">VCCB</text>
<text x="78.1" y="35.2">1B</text>
<text x="163.1" y="35.4">3.3V_P</text>
<text x="199.9" y="32.6">3.3V_P</text>
<text x="219.7" y="33.9">R53</text>
<text x="18.3" y="37.9">3.3V_P</text>
<text x="31" y="37.9">3.3V_P</text>
<text x="66.5" y="40.2">2A</text>
<text x="78.1" y="40.2">2B</text>
<text x="101.6" y="41.5">DF5A5.6LFU</text>
<text x="105.4" y="39">D13</text>
<text x="170.2" y="41.5">C56</text>
<text x="219.7" y="36.4">200k</text>
<text x="223.1" y="41.5">2.2k</text>
<text x="223.4" y="39">R54</text>
<text x="233.8" y="39.2">JP22</text>
<text x="245.1" y="41.5">2.2k</text>
<text x="245.1" y="39">R55</text>
<text x="25.4" y="44">C39</text>
<text x="25.4" y="46.6">2.2uF</text>
<text x="38.1" y="44">C40</text>
<text x="38.1" y="46.6">0.1uF</text>
<text x="55.1" y="44.3">3.3V_P</text>
<text x="66.5" y="45.3">DIR</text>
<text x="74.5" y="46.5" transform="rotate(-90 74.5 46.5)">GND</text>
<text x="170.2" y="44">2.2uF</text>
<text x="19.6" y="52.9">GND</text>
<text x="32.3" y="52.9">GND</text>
<text x="74.9" y="50.4">74LVC2T45DC</text>
<text x="111" y="52.9">GND</text>
<text x="164.3" y="50.4">GND</text>
<text x="199.1" y="52.9">SCL1</text>
<text x="204.1" y="48.9" transform="rotate(-90 204.1 48.9)">VREF1</text>
<text x="207.4" y="52.9">SCL2</text>
<text x="209.1" y="48.9" transform="rotate(-90 209.1 48.9)">VREF2</text>
<text x="209.7" y="50.4">EN</text>
<text x="67.8" y="59.5">3.3V_P</text>
<text x="71.6" y="55.5">GND</text>
<text x="163.1" y="57">3.3V_P</text>
<text x="199.1" y="55.5">SDA1</text>
<text x="207.4" y="55.5">SDA2</text>
<text x="18.7" y="60.6">VCCIO</text>
<text x="31.4" y="60.6">VCCIO</text>
<text x="73.3" y="61.8">VCCIO</text>
<text x="88.2" y="65.6">R41</text>
<text x="95.9" y="65.6">100k</text>
<text x="98.7" y="61.8">VCCIO</text>
<text x="170.2" y="63.1">C57</text>
<text x="170.2" y="65.6">0.1uF</text>
<text x="206.6" y="61.2" transform="rotate(-90 206.6 61.2)">GND</text>
<text x="207.9" y="65.6">U18</text>
<text x="25.4" y="66.9">C41</text>
<text x="25.4" y="69.4">2.2uF</text>
<text x="38.1" y="66.9">C42</text>
<text x="38.1" y="69.4">0.1uF</text>
<text x="66" y="68.2">U9</text>
<text x="88.2" y="72">R16</text>
<text x="95.9" y="72">100k</text>
<text x="164.3" y="72">GND</text>
<text x="203.7" y="70.7">GND</text>
<text x="207.9" y="68.2">PCA9306</text>
<text x="19.6" y="75.8">GND</text>
<text x="32.3" y="75.8">GND</text>
<text x="66.5" y="77.1">1A</text>
<text x="72" y="74" transform="rotate(-90 72 74)">VCCA</text>
<text x="77.1" y="74.2" transform="rotate(-90 77.1 74.2)">VCCB</text>
<text x="78.1" y="77.1">1B</text>
<text x="66.5" y="82.1">2A</text>
<text x="78.1" y="82.1">2B</text>
<text x="201" y="83.7">1.8V</text>
<text x="245.1" y="82.1">D14</text>
<text x="56.4" y="89.8">GND</text>
<text x="66.5" y="87.2">DIR</text>
<text x="74.5" y="88.4" transform="rotate(-90 74.5 88.4)">GND</text>
<text x="151.5" y="84.9">1.8V</text>
<text x="164.2" y="84.9">1.8V</text>
<text x="205.4" y="86">VCCIO</text>
<text x="74.9" y="92.3">74LVC2T45DC</text>
<text x="157.5" y="91">C43</text>
<text x="157.5" y="93.6">2.2uF</text>
<text x="170.2" y="91">C44</text>
<text x="170.2" y="93.6">0.1uF</text>
<text x="198.1" y="92.3">U12</text>
<text x="250.7" y="93.6">GND</text>
<text x="71.6" y="97.4">GND</text>
<text x="151.6" y="99.9">GND</text>
<text x="164.3" y="99.9">GND</text>
<text x="198.6" y="101.2">1A</text>
<text x="204.1" y="98.1" transform="rotate(-90 204.1 98.1)">VCCA</text>
<text x="209.1" y="98.3" transform="rotate(-90 209.1 98.3)">VCCB</text>
<text x="210.2" y="101.2">1B</text>
<text x="74.6" y="105">VCCIO2.8V 1.8V</text>
<text x="150.8" y="106.3">VCCIO</text>
<text x="163.5" y="106.3">VCCIO</text>
<text x="198.6" y="106.3">2A</text>
<text x="210.2" y="106.3">2B</text>
<text x="220.2" y="103.7">GND</text>
<text x="254.9" y="102.2" transform="rotate(-90 254.9 102.2)">DF5A5.6LFU</text>
<text x="70.2" y="112.6">1.8V</text>
<text x="80.9" y="113.3" transform="rotate(-90 80.9 113.3)">J.1</text>
<text x="86" y="113.4" transform="rotate(-90 86 113.4)">K.1</text>
<text x="91" y="113.3" transform="rotate(-90 91 113.3)">L.1</text>
<text x="99.1" y="110.1">C61</text>
<text x="99.1" y="112.6">2.2uF</text>
<text x="111.8" y="110.1">C63</text>
<text x="111.8" y="112.6">0.1uF</text>
<text x="157.5" y="112.6">C45</text>
<text x="170.2" y="112.6">C46</text>
<text x="188.5" y="113.9">GND</text>
<text x="198.6" y="111.4">DIR</text>
<text x="206.6" y="112.5" transform="rotate(-90 206.6 112.5)">GND</text>
<text x="228.6" y="108.8">R44</text>
<text x="228.6" y="111.4">100k</text>
<text x="67.3" y="119">U10</text>
<text x="93.2" y="119">GND</text>
<text x="105.9" y="119">GND</text>
<text x="157.5" y="115.2">2.2uF</text>
<text x="170.2" y="115.2">0.1uF</text>
<text x="207" y="116.4">74LVC2T45DC</text>
<text x="224" y="117.7">GND</text>
<text x="19.4" y="120.5">1.8V</text>
<text x="32.1" y="120.5">1.8V</text>
<text x="73.3" y="124.8" transform="rotate(-90 73.3 124.8)">VCCA</text>
<text x="78.3" y="125" transform="rotate(-90 78.3 125)">VCCB</text>
<text x="120.4" y="121.5">J3</text>
<text x="151.6" y="121.5">GND</text>
<text x="164.3" y="121.5">GND</text>
<text x="203.7" y="121.5">GND</text>
<text x="25.4" y="126.6">C59</text>
<text x="25.4" y="129.1">2.2uF</text>
<text x="38.1" y="126.6">C62</text>
<text x="38.1" y="129.1">0.1uF</text>
<text x="67.8" y="127.9">1A</text>
<text x="79.4" y="127.9">1B</text>
<text x="90.1" y="130.4">R43</text>
<text x="109.9" y="131.7">D15</text>
<text x="126.6" y="131.7" transform="rotate(-90 126.6 131.7)">SMA_Edge</text>
<text x="19.6" y="135.5">GND</text>
<text x="32.3" y="135.5">GND</text>
<text x="67.8" y="132.9">2A</text>
<text x="79.4" y="132.9">2B</text>
<text x="89.1" y="132.9">100k</text>
<text x="99.9" y="132.1" transform="rotate(-90 99.9 132.1)">V.1</text>
<text x="104.1" y="136.8">R47</text>
<text x="58.9" y="140.6">GND</text>
<text x="67.8" y="138">DIR</text>
<text x="75.8" y="139.2" transform="rotate(-90 75.8 139.2)">GND</text>
<text x="76.2" y="143.1">74LVC2T45DC</text>
<text x="84.3" y="139.3">GND</text>
<text x="93.2" y="139.3">GND</text>
<text x="104.1" y="139.3">49.9</text>
<text x="113.5" y="139.3">GND</text>
<text x="119.9" y="138">GND</text>
<text x="194.3" y="139.3">5V</text>
<text x="198.7" y="139.3">3.3V_P</text>
<text x="211.7" y="139.3">VCCIO</text>
<text x="241" y="141.8">VCCIO</text>
<text x="72.9" y="148.2">GND</text>
<text x="99.6" y="145.6">GND</text>
<text x="221.1" y="146.9">TP40</text>
<text x="232.5" y="146.9">TP48</text>
<text x="74.6" y="154.5">VCCIO2.8V 1.8V</text>
<text x="70.2" y="159.9">1.8V</text>
<text x="100.3" y="158.3">C65</text>
<text x="100.3" y="160.9">2.2uF</text>
<text x="113" y="158.3">C67</text>
<text x="113" y="160.9">0.1uF</text>
<text x="206.2" y="160.9">SW4</text>
<text x="80.9" y="163" transform="rotate(-90 80.9 163)">M.1</text>
<text x="86" y="163" transform="rotate(-90 86 163)">N.1</text>
<text x="91" y="162.9" transform="rotate(-90 91 162.9)">P.1</text>
<text x="94.5" y="167.2">GND</text>
<text x="107.2" y="167.2">GND</text>
<text x="194.8" y="163.4">DPDT_Slide_SMD_7.2x3.5mm</text>
<text x="19.4" y="170">1.8V</text>
<text x="32.1" y="170">1.8V</text>
<text x="67.3" y="168.5">U16</text>
<text x="89.9" y="169.8">E.1</text>
<text x="109.6" y="173.6">J12</text>
<text x="25.4" y="176.1">C64</text>
<text x="25.4" y="178.7">2.2uF</text>
<text x="38.1" y="176.1">C66</text>
<text x="38.1" y="178.7">0.1uF</text>
<text x="67.8" y="177.4">1A</text>
<text x="73.3" y="174.3" transform="rotate(-90 73.3 174.3)">VCCA</text>
<text x="78.3" y="174.5" transform="rotate(-90 78.3 174.5)">VCCB</text>
<text x="79.4" y="177.4">1B</text>
<text x="88.2" y="174.9">R45</text>
<text x="93" y="174.9">49.9</text>
<text x="100" y="174.9">F.1</text>
<text x="19.6" y="185">GND</text>
<text x="32.3" y="185">GND</text>
<text x="57.5" y="185.3">1.8V</text>
<text x="67.8" y="182.5">2A</text>
<text x="79.4" y="182.5">2B</text>
<text x="88.2" y="185">R48</text>
<text x="93" y="185">49.9</text>
<text x="99.9" y="185">H.1</text>
<text x="116.4" y="183.8" transform="rotate(-90 116.4 183.8)">SMA_Edge</text>
<text x="67.8" y="187.6">DIR</text>
<text x="75.8" y="188.7" transform="rotate(-90 75.8 188.7)">GND</text>
<text x="89.8" y="190.1">G.1</text>
<text x="109.7" y="190.1">GND</text>
<text x="72.9" y="197.7">GND</text>
<text x="76.2" y="192.6">74LVC2T45DC</text>
</g>
<g font-size="1.3" fill="#a90000">
<text x="70.9" y="26.1" transform="rotate(-90 70.9 26.1)">1</text>
<text x="75.9" y="26.1" transform="rotate(-90 75.9 26.1)">8</text>
<text x="64.1" y="34">2</text>
<text x="81.8" y="34">7</text>
<text x="64.1" y="39.1">3</text>
<text x="81.8" y="39.1">6</text>
<text x="202.9" y="41.3" transform="rotate(-90 202.9 41.3)">2</text>
<text x="208" y="41.3" transform="rotate(-90 208 41.3)">7</text>
<text x="64.1" y="44.2">5</text>
<text x="73.4" y="49" transform="rotate(-90 73.4 49)">4</text>
<text x="196.1" y="51.8">3</text>
<text x="213.9" y="51.8">6</text>
<text x="213.9" y="49.3">8</text>
<text x="196.1" y="54.4">4</text>
<text x="213.9" y="54.4">5</text>
<text x="205.5" y="64.2" transform="rotate(-90 205.5 64.2)">1</text>
<text x="70.9" y="68" transform="rotate(-90 70.9 68)">1</text>
<text x="75.9" y="68" transform="rotate(-90 75.9 68)">8</text>
<text x="64.1" y="75.9">2</text>
<text x="81.8" y="75.9">7</text>
<text x="64.1" y="81">3</text>
<text x="81.8" y="81">6</text>
<text x="64.1" y="86.1">5</text>
<text x="73.4" y="90.9" transform="rotate(-90 73.4 90.9)">4</text>
<text x="202.9" y="92.1" transform="rotate(-90 202.9 92.1)">1</text>
<text x="208" y="92.1" transform="rotate(-90 208 92.1)">8</text>
<text x="196.1" y="100.1">2</text>
<text x="213.9" y="100.1">7</text>
<text x="196.1" y="105.2">3</text>
<text x="213.9" y="105.2">6</text>
<text x="196.1" y="110.2">5</text>
<text x="72.1" y="118.8" transform="rotate(-90 72.1 118.8)">1</text>
<text x="77.2" y="118.8" transform="rotate(-90 77.2 118.8)">8</text>
<text x="205.5" y="115" transform="rotate(-90 205.5 115)">4</text>
<text x="65.3" y="126.7">2</text>
<text x="65.3" y="131.8">3</text>
<text x="83.1" y="131.8">6</text>
<text x="83.1" y="126.7">7</text>
<text x="65.3" y="136.9">5</text>
<text x="74.7" y="141.7" transform="rotate(-90 74.7 141.7)">4</text>
<text x="203.8" y="143.3">1</text>
<text x="203.8" y="148.3">3</text>
<text x="211.4" y="145.8">2</text>
<text x="203.8" y="152.1">4</text>
<text x="211.4" y="154.7">5</text>
<text x="203.8" y="157.2">6</text>
<text x="72.1" y="168.3" transform="rotate(-90 72.1 168.3)">1</text>
<text x="77.2" y="168.3" transform="rotate(-90 77.2 168.3)">8</text>
<text x="65.3" y="176.3">2</text>
<text x="83.1" y="176.3">7</text>
<text x="65.3" y="181.4">3</text>
<text x="83.1" y="181.4">6</text>
<text x="65.3" y="186.4">5</text>
<text x="74.7" y="191.2" transform="rotate(-90 74.7 191.2)">4</text>
</g>
<g font-size="1.3" fill="#0000c2">
<text x="97.9" y="36.6">I/O</text>
<text x="102.4" y="36.6">Screw</text>
<text x="109" y="36.6">Terminals</text>
<text x="230" y="54.4">I/O</text>
<text x="234.4" y="54.4">Screw</text>
<text x="241.1" y="54.4">Terminals</text>
<text x="103" y="78.5">I/O</text>
<text x="107.4" y="78.5">Screw</text>
<text x="114.1" y="78.5">Terminals</text>
<text x="244.5" y="106.4">I/O</text>
<text x="248.9" y="106.4">Screw</text>
<text x="255.6" y="106.4">Terminal</text>
<text x="94" y="122.8">For</text>
<text x="94" y="124.8">Close</text>
<text x="98.2" y="122.8">50</text>
<text x="100.4" y="124.8">jumper</text>
<text x="101.8" y="122.8">Ohm</text>
<text x="107.1" y="122.8">input:</text>
<text x="108" y="124.8">V</text>
<text x="127" y="131.6">For</text>
<text x="131.2" y="131.6">2.8V</text>
<text x="136.5" y="131.6">input:</text>
<text x="128.4" y="133.7">Open</text>
<text x="128.4" y="135.7">Close</text>
<text x="134.2" y="133.7">jumper</text>
<text x="134.7" y="135.7">jumper</text>
<text x="141.9" y="133.7">J</text>
<text x="142.4" y="135.7">K</text>
<text x="127" y="139.8">For</text>
<text x="128.4" y="141.9">Open</text>
<text x="128.4" y="143.9">Close</text>
<text x="131.2" y="139.8">1.8V</text>
<text x="134.2" y="141.9">jumper</text>
<text x="134.7" y="143.9">jumper</text>
<text x="136.5" y="139.8">input:</text>
<text x="141.9" y="141.9">J</text>
<text x="142.4" y="143.9">L</text>
<text x="233.9" y="149.5">Provides</text>
<text x="243.1" y="149.5">VCCIO</text>
<text x="232.3" y="151.5">at</text>
<text x="235.3" y="151.5">TCXO</text>
<text x="241.3" y="151.5">breakouts</text>
<text x="119.4" y="185">For</text>
<text x="123.6" y="185">2.8V</text>
<text x="128.9" y="185">output:</text>
<text x="120.7" y="187">Open</text>
<text x="120.7" y="189.1">Close</text>
<text x="126.6" y="187">jumper</text>
<text x="127.1" y="189.1">jumper</text>
<text x="134.3" y="187">M</text>
<text x="134.7" y="189.1">N</text>
<text x="94" y="192.9">For</text>
<text x="94" y="194.9">Open</text>
<text x="94" y="197">Close</text>
<text x="98.2" y="192.9">50</text>
<text x="99.9" y="194.9">jumper</text>
<text x="100.4" y="197">jumper</text>
<text x="101.8" y="192.9">Ohm</text>
<text x="107.1" y="192.9">output:</text>
<text x="107.5" y="194.9">E</text>
<text x="108" y="197">H</text>
<text x="119.4" y="193.2">For</text>
<text x="120.7" y="195.2">Open</text>
<text x="120.7" y="197.2">Close</text>
<text x="123.6" y="193.2">1.8V</text>
<text x="126.6" y="195.2">jumper</text>
<text x="127.1" y="197.2">jumper</text>
<text x="128.9" y="193.2">output:</text>
<text x="134.3" y="195.2">M</text>
<text x="134.7" y="197.2">P</text>
</g>
<g font-size="1.3" fill="#840084">
<text x="100.7" y="44">3.3VWM/12VC</text>
<text x="49.3" y="51.7">A</text>
<text x="51.6" y="51.7">&lt;=</text>
<text x="55.9" y="51.7">B</text>
<text x="58.4" y="51.7">:</text>
<text x="60.1" y="51.7">DIR</text>
<text x="64.4" y="51.7">=</text>
<text x="67.2" y="51.7">GND</text>
<text x="48.9" y="54.2">A</text>
<text x="51.2" y="54.2">=&gt;</text>
<text x="55.5" y="54.2">B</text>
<text x="57.9" y="54.2">:</text>
<text x="59.7" y="54.2">DIR</text>
<text x="64" y="54.2">=</text>
<text x="66.8" y="54.2">VCCA</text>
<text x="48.9" y="94.8">A</text>
<text x="49.3" y="92.3">A</text>
<text x="51.2" y="94.8">=&gt;</text>
<text x="51.6" y="92.3">&lt;=</text>
<text x="55.5" y="94.8">B</text>
<text x="55.9" y="92.3">B</text>
<text x="57.9" y="94.8">:</text>
<text x="58.4" y="92.3">:</text>
<text x="59.7" y="94.8">DIR</text>
<text x="60.1" y="92.3">DIR</text>
<text x="64" y="94.8">=</text>
<text x="64.4" y="92.3">=</text>
<text x="66.8" y="94.8">VCCA</text>
<text x="67.2" y="92.3">GND</text>
<text x="257.4" y="103.2" transform="rotate(-90 257.4 103.2)">3.3VWM/12VC</text>
<text x="181" y="119">A</text>
<text x="181.4" y="116.4">A</text>
<text x="183.3" y="119">=&gt;</text>
<text x="183.7" y="116.4">&lt;=</text>
<text x="187.6" y="119">B</text>
<text x="188" y="116.4">B</text>
<text x="190" y="119">:</text>
<text x="190.4" y="116.4">:</text>
<text x="191.8" y="119">DIR</text>
<text x="192.2" y="116.4">DIR</text>
<text x="196.1" y="119">=</text>
<text x="196.5" y="116.4">=</text>
<text x="198.8" y="119">VCCA</text>
<text x="199.3" y="116.4">GND</text>
<text x="50.2" y="146.9">A</text>
<text x="50.6" y="144.4">A</text>
<text x="52.4" y="146.9">=&gt;</text>
<text x="52.9" y="144.4">&lt;=</text>
<text x="56.8" y="146.9">B</text>
<text x="57.2" y="144.4">B</text>
<text x="59.2" y="146.9">:</text>
<text x="59.6" y="144.4">:</text>
<text x="61" y="146.9">DIR</text>
<text x="61.4" y="144.4">DIR</text>
<text x="65.3" y="146.9">=</text>
<text x="65.7" y="144.4">=</text>
<text x="68" y="146.9">VCCA</text>
<text x="68.5" y="144.4">GND</text>
<text x="50.2" y="196.4">A</text>
<text x="50.6" y="193.9">A</text>
<text x="52.4" y="196.4">=&gt;</text>
<text x="52.9" y="193.9">&lt;=</text>
<text x="56.8" y="196.4">B</text>
<text x="57.2" y="193.9">B</text>
<text x="59.2" y="196.4">:</text>
<text x="59.6" y="193.9">:</text>
<text x="61" y="196.4">DIR</text>
<text x="61.4" y="193.9">DIR</text>
<text x="65.3" y="196.4">=</text>
<text x="65.7" y="193.9">=</text>
<text x="68" y="196.4">VCCA</text>
<text x="68.5" y="193.9">GND</text>
</g>
</svg>
